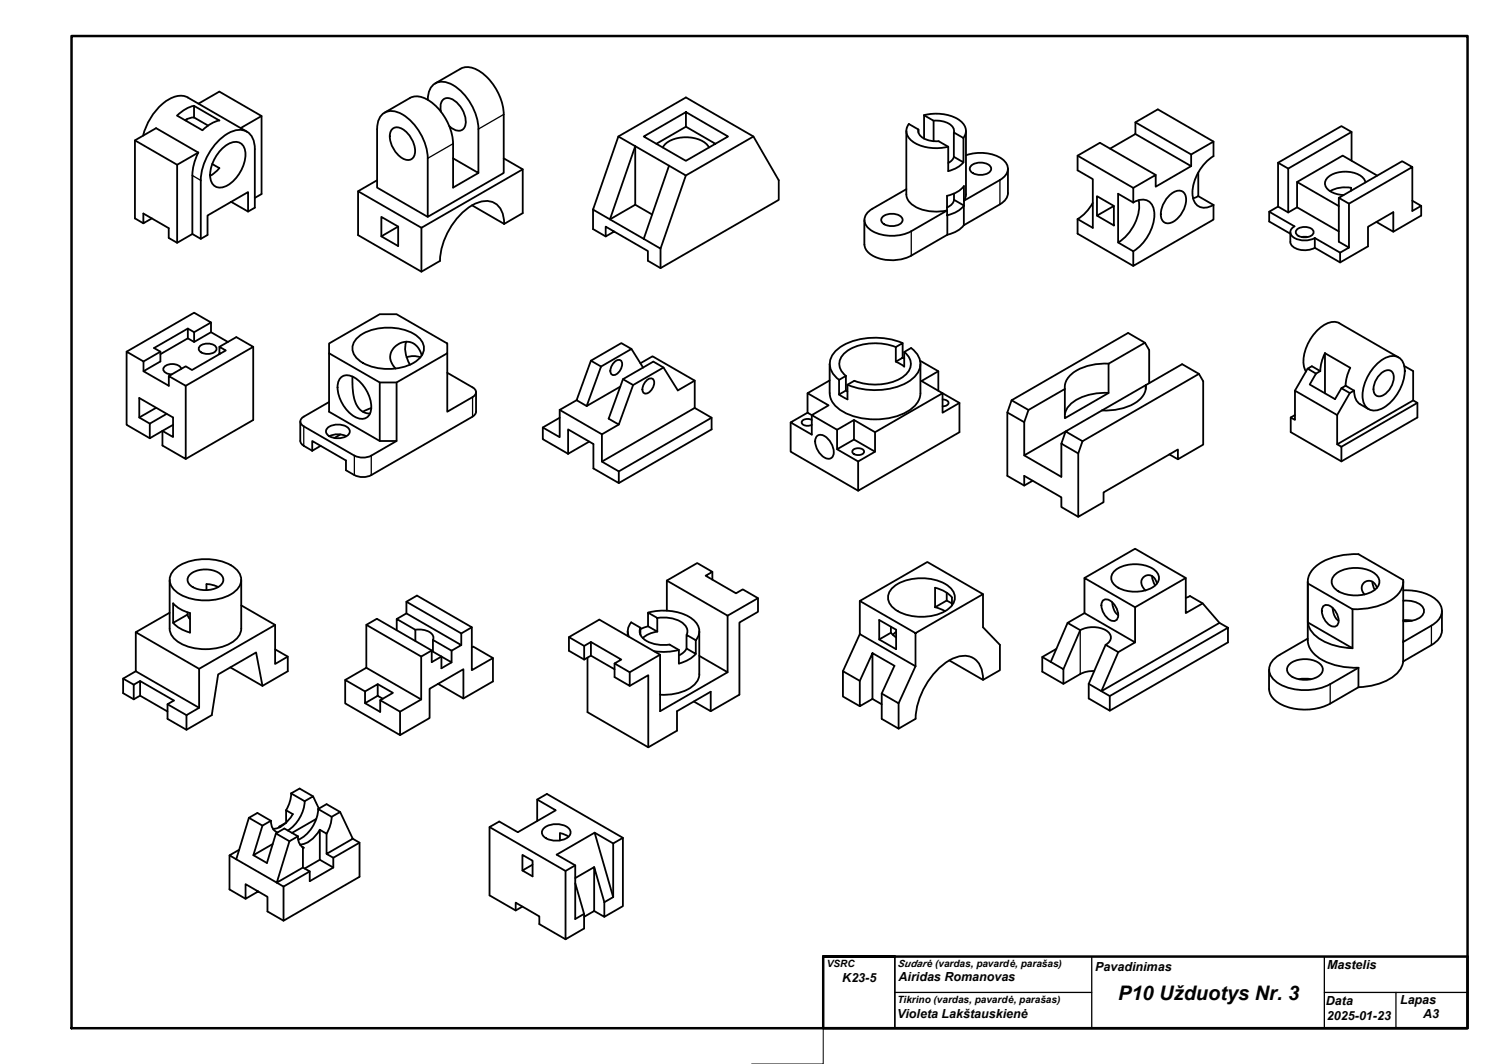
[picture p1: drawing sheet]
<svg xmlns="http://www.w3.org/2000/svg" width="420mm" height="297mm" viewBox="0 0 420 297" stroke-linecap="round" stroke-linejoin="round" font-family="sans-serif">
<!-- layer: MD_Visible -->
<g fill="none" stroke="#000" stroke-width=".51">
<path d="M37.7 39.2l11.8 6.8M52.1 33.3v.5M52.5 27.2l16.5 9.6M52.5 27.2a5.9 5.9 0 0 0-6.3 1.1 17.3 17.3 0 0 0-6.2 9.6M54.2 32.8l-1 .1-1.5 .6M54.2 29.5a9.9 9.9 0 0 0-4.7 2.8l7.1 4.1M54.2 32.8v-3.2l7.1 4M54.2 32.8l3.9 2.3M55.4 28.9l5.9-3.3 11.8 6.8v21.8l-1.9 1.1M61.3 33.6a9.9 9.9 0 0 0-4.7 2.7M73.1 32.4l-5.9 3.4M105.3 36v16.4l14.2 8.1"/>
<path d="M107.4 31.5l7.1-4.1a5.7 5.7 0 0 1 6.1 1.2 15.9 15.9 0 0 1 6 11.5v12.3l7-4.1M109.5 36.1a2.55 2.55 0 0 1 3.6 .4 7 7 0 0 1 2.6 7.1 2.1 2.1 0 0 1-3.3 .6 7.2 7.2 0 0 1-3.2-7.6zM119.5 27.9a4.5 4.5 0 0 1 3.2-5 8.9 8.9 0 0 1 7.5 4 15.5 15.5 0 0 1 3.5 9.1l-.1 12.3-7-4.1M121.6 23.3l7.1-4.1a5.7 5.7 0 0 1 6 1.2 15.8 15.8 0 0 1 6 11.5v16.4l-21.2 12.2v-16.3a15.3 15.3 0 0 0-8.1-12.8 4 4 0 0 0-6 3.5v1.1M123.2 31.2a2.79 2.79 0 0 1 1.6-3.8 6.2 6.2 0 0 1 5.2 5.3l.1 .8a2.3 2.3 0 0 1-1 2.7 2.3 2.3 0 0 1-2.9-.4l-.7-.6M172.7 38.1l18.9-10.9 18.9 10.9 7.1 12.2v5.5l-33.1 19.1-3.5-2.1v-2.7l-11.8-6.8v2.7l2.4-1.3M172.7 38.1l4.8 2.7-7.1 20.4-4.7-2.7zM191.6 31.3l-11.8 6.8 11.8 6.8 11.8-6.8-11.8-6.8v4.1l8.3 4.7M191.6 35.4l-8.2 4.7M210.5 38.1l-18.9 10.9M253.2 36.6v17.7a4.8 4.8 0 0 0 3.6 3.9 13.6 13.6 0 0 0 7.8 .6l-10 5.7a11.6 11.6 0 0 1-11.7-.5 3 3 0 0 1 0-5.2l10.3-6M253.9 34.6l2.7 1.6v.8"/>
<path d="M253.9 34.6a3.3 3.3 0 0 0 1 4.9 12.4 12.4 0 0 0 10 1.5M256.6 36.1a2.82 2.82 0 0 0 2.4 3l1.9 .3h1.3M258.1 38.7v-6.5l2.7 1.5v5.7M258.2 32.1a11.9 11.9 0 0 1 10.6 2.1 3.1 3.1 0 0 1 .3 4.3M260.8 33.7a6 6 0 0 1 5.5 1.9l.2 1.4M262.2 39.4l2.7 1.6v6.8l2.8-1.2 1.4-1.3M266.5 37l2.7 1.5v6.8l-2.7-1.5zM269.9 36.6v17.7l-.6 1.7 10-5.7M317.2 37.4l15.6 9M317.2 34.1l15.6 9M339 39.5l-15.6-9-6.2 3.6v3.3l-7.1 4.1M377.6 36.8l-17.7 10.3"/>
<path d="M53.7 49v16.3M55.4 42.6a14.9 14.9 0 0 0-1.7 6.4M55.4 42.6l-11.8-6.8-5.9 3.4v21.8l2.3 1.3M55.4 42.6l-5.9 3.4v21.8M59.3 45.8l2 1.1M61.3 46.9l-1.3 1.3-1.3 .9M62.1 41.5a4.8 4.8 0 0 1 4.7-1.7 3.7 3.7 0 0 1 1.7 4.3 10.6 10.6 0 0 1-5.8 8 2.91 2.91 0 0 1-3-.4 2.91 2.91 0 0 1-1-2.8 11.1 11.1 0 0 1 3.4-7.4zM64.6 56.4l4.7 2.7v-5.5l-11.3 6.6v5.4l-1.9 1.1-2.4-1.4-4.2 2.5-2.4-1.4v-2.7l-7.1-4.1v2.7l2.4-1.3M69.3 59.1l1.9-1.1v-16.4a4.6 4.6 0 0 0-3.8-5.3 10.1 10.1 0 0 0-8.1 5 16.2 16.2 0 0 0-3.2 9v16.4M100 53.4l17.7 10.2 28.3-16.3v12.2l-5.2 3M105.3 50.3l-5.3 3.1v12.2l17.7 10.2 5.2-3a19.4 19.4 0 0 1 10.1-16 5.1 5.1 0 0 1 7.8 4.4v1.3M131.9 57.3l8.9 5.2"/>
<path d="M140.7 44.2l5.3 3.1M165.7 58.5v5.5l3.5 2M177.5 57.2l4.7 2.7M185.2 41.2a7.6 7.6 0 0 1 7.4-2.8 6.6 6.6 0 0 1 5.5 2.8M186.9 46.3l-9.4-5.5v16.4l-7.1 4 9.4 5.5M186.9 46.3l4.7 2.7-7.1 20.4-4.7-2.7zM266.5 43.8l-.4 .7-1.2 1M266.5 55.8l2.8 1.6M266.5 54v1.8M266.5 55.8l-.5 1.2-1.4 .9M269.3 57.4a7.7 7.7 0 0 1-4.7 2.7M269.3 57.4v5.5"/>
<path d="M269.3 57.4v-5.4a7.8 7.8 0 0 1-4.7 2.7v10.8M269.9 43.3a11.3 11.3 0 0 1 10.7 1.7 3.2 3.2 0 0 1-1.3 5.2M271.3 46.3a4.1 4.1 0 0 1 5.5 .4 1.8 1.8 0 0 1-1.9 2l-1.3 .1a2.53 2.53 0 0 1-2.7-1.7zM281.6 47.1v6.8l-.2 1-.6 .9-1.5 1.2-10 5.9M301 43.5l15.6 9M305.3 56.6a12.1 12.1 0 0 1-4.3 4.6M311.2 57.5l-4.7-2.7v5.4M312.4 54.1l4.2 2.4v-4l6.3-3.7v3.3l9.9-5.7v-3.3l6.2-3.6v4.1a12.6 12.6 0 0 0-5.8 11.3 3.3 3.3 0 0 0 4.9 2.8l.9-.5v4.1l-22.4 12.9v-4l-4.2-2.5zM316.6 56.5a3.6 3.6 0 0 1 4.2-.4 3.6 3.6 0 0 1 1.7 3.8 13 13 0 0 1-5.9 10.2M318.1 55.9a12.4 12.4 0 0 1-5.7 11.8M322.9 48.8l-15.6-8.9-6.3 3.6v4l4.3 2.5v13.6l-4.3-2.4v4l15.6 9M326.6 54.7a3 3 0 0 1 4.2-.9 5.6 5.6 0 0 1-1.2 6.5 4 4 0 0 1-4.3 1.8 3.3 3.3 0 0 1-.8-3.8l1-2.3z"/>
<path d="M334.8 54.8l4.2 2.4M334.8 48.1v6.7M334.8 54.7l-1.5 .7M354.6 59.1v2.7l5.9 3.4M357 45.4l2.9 1.7v12.2M362.4 50.8l11.6 6.7M374 55.2v12.3l2.9 1.6-2.5 1.4-7.1-4.1M376.9 56.9v12.2M377.4 52.4v.8M377.5 52.4a8.6 8.6 0 0 0-5.9 1M377.6 44.9v-8.1l-2.9-1.6-17.7 10.2v12.3M381.4 50.9a4.9 4.9 0 0 0-4.8-2.9 6.9 6.9 0 0 0-6.1 2 2.39 2.39 0 0 0 1.4 3.6l1.6 .6 1.8 .3"/>
<path d="M384.7 49l-9.6-5.6-12.7 7.4v7.1M394.5 46.6l-17.6 10.3-2.9-1.7 17.7-10.2 2.8 1.6v12.3l2.5-1.4-2.5-1.5M397 57.5v2.7l-7.8 4.5M111.2 63.3l-4.7 2.7 4.7 2.7v-5.4l-4.7-2.8v5.5M117.7 63.6v12.2M184.5 69.4v5.5M241.5 61.4v6.8M246.6 60.5a4.1 4.1 0 0 1 5.5 .5 1.8 1.8 0 0 1-2 2l-1.3 .1a2.53 2.53 0 0 1-2.6-1.7zM264.6 65.5l-10 5.9a11.4 11.4 0 0 1-12.1-1 3.2 3.2 0 0 1-1-2.2M269.3 62.9a7.7 7.7 0 0 1-4.7 2.6M306.5 60.2l4.7-2.7v5.4zM360.5 64.8v2.7a3.5 3.5 0 0 0 3.8 2.4l1.9-.3 1.1-.4"/>
<path d="M361.6 63.2l-7-4.1 2.4-1.4 2.9 1.6 2.5-1.4 11.6 6.7M361.6 63.2a1.73 1.73 0 0 0-1.1 1.6 1.73 1.73 0 0 0 1.1 1.6 6.3 6.3 0 0 0 5.7 0M362.3 64.1a3.4 3.4 0 0 1 4.6 .3 1.57 1.57 0 0 1-1.8 1.8l-.6 .1a2.21 2.21 0 0 1-2.5-1.5zM363.6 66.2h1.7M367.3 66.4v2.8M374.4 70.5v2.8M384.5 62l4.7 2.7v-5.5l-7 4.1v5.5l-7.8 4.5-7.1-4.1M44.8 98.2l-4.7 2.7M52.5 91.7l-9.5 5.5 1.8 1v2.7l-4.7 2.7 7.1 4.1v-2.7l4.7 2.7v20.4l-6.5-3.7v-4.1l2.9-1.7M52.5 94.5v-2.8l1.7 1v2.8M54.2 92.7l4.7-2.7-4.7-2.7-18.8 10.9M55.8 96.6a3.4 3.4 0 0 1 4.6 .4 1.57 1.57 0 0 1-1.8 1.8h-.6a2.21 2.21 0 0 1-2.5-1.4z"/>
<path d="M58.9 90v2.7M61.3 98.9v-2.1l1.8 1-9.5 5.5-1.7-1-4.7 2.7M61.3 96.8l4.7-2.7 4.7 2.7-18.8 10.9M63.7 95.5l-4.8-2.8-4.7 2.8-1.7-1-7.7 4.4M70.7 96.8v20.4l-18.8 10.9M91.9 95.9l14.2-8.2h4.7l14.1 8.2v2.7l-14.1 8.2h-4.7l-14.2-8.2zM91.9 98.6v16.3l14.2 8.2M99.6 94.5a14 14 0 0 1 12.6-2.6 8.4 8.4 0 0 1 6 4.1 4.3 4.3 0 0 1-2.7 5.3 15.3 15.3 0 0 1-15.1-.6 3.9 3.9 0 0 1-.8-6.2zM113.5 95.4a7.8 7.8 0 0 0 1 6.4M113.6 99.8l2.2-.4 1.6 .4M117.8 99.2a4.3 4.3 0 0 0-5.9-3.5 4.1 4.1 0 0 0-1.4 7.2M124.9 98.6v16.3l7.1-4a1.44 1.44 0 0 0 1-1.4 1.44 1.44 0 0 0-1-1.4"/>
<path d="M176.4 97.4l-2.8-1.6-8.5 4.9M250.3 96.9l1.9-1.1v4.1l-1.9 1.1zM250.3 96.9a15.4 15.4 0 0 0-13.9 1.2 4 4 0 0 0-.1 6.8M252.2 99.9l.4 .2M252.2 95.8a19.5 19.5 0 0 0-17.7 1.3 5.1 5.1 0 0 0-.1 8.9M252.6 98.3a4 4 0 0 1-.1 6.7 15.2 15.2 0 0 1-13.8 1.3l-2 1.1M319.8 95.7l-10.1 5.8v8.2l-12.2 7.1v-8.2l-10.2 5.9-1.2 3.4v9.2l11.6-6.7-1.2 3.5 4.7 2.7M370.1 98.6l7.1 4.1-1 2.9-.3 2.1M370.1 98.6v11.2M370.1 98.6l-1 2.9-.3 2.1M390.7 99.8l-16.5-9.6a5.5 5.5 0 0 0-6.2 2 12.3 12.3 0 0 0-3.8 10l.6 1.5M40.1 103.6v-2.7l-4.7-2.7v20.4l6.4 3.8"/>
<path d="M41.8 118.3l-2.9-1.7v-5.5l9.4 5.5v5.4l-2.9-1.7-3.6 2.1M43.6 113.8l-4.7 2.8M46.6 115.5l-4.8 2.8v4.1M50.6 103a2.99 2.99 0 0 0-4.3-.9 1.16 1.16 0 0 0-.7 1.2 1.16 1.16 0 0 0 1.2 1l1.2 .2M83.9 117.7v5.7l.6 .8 2.7 1.6M91.6 119.4a4.6 4.6 0 0 1 5.9 .4 1.63 1.63 0 0 1-1.4 2.3 4.5 4.5 0 0 1-4.9-1 1.25 1.25 0 0 1 .4-1.7zM91.9 112.2l-7 4.1a1.43 1.43 0 0 0-1 1.4 1.43 1.43 0 0 0 1 1.3l14.1 8.2M95.4 105.2a3.6 3.6 0 0 1 4.4 .7 10.2 10.2 0 0 1 3.8 8.6 2.77 2.77 0 0 1-1.7 2.3 2.77 2.77 0 0 1-2.9-.5 10.2 10.2 0 0 1-4.6-9.1l.2-.8zM98.4 105.1a14.9 14.9 0 0 0 1.8 8.8 3.9 3.9 0 0 0 3.2 1.6M103.7 113.9l-2.3 1M106.1 106.8v16.3h4.7M110.8 106.8v16.3l-7.7 4.4-2.1 .2-2-.5"/>
<path d="M124.9 104.1l7.1 4M133 109.5l-.1 5.7-.9 1.1-28.3 16.3-2 .6-1.4-.1-1.3-.5M156.4 114.4l11.7 6.8 4.8-2.7M156.4 114.4v7.7l-4.8-2.8v3.3l7.1 4.1M156.4 116.6l-4.8 2.7M161.1 111.7l-4.7 2.7M167.9 102.3l-4 11.1 9.4-5.5M167.9 102.3l8.5-4.9 3.3 5.2M167.9 102.3l-2.8-1.6-4 11 2.8 1.7M171.7 101a1.17 1.17 0 0 1 1.6-.4 1.17 1.17 0 0 1 .4 1.6 2.62 2.62 0 0 1-2.7 2.4 2.62 2.62 0 0 1 .7-3.6zM178.9 101.4l3.4-1.9 11.8 6.8-4.7 2.7-4-6.4-2.9-1.6-8.5 4.9-4 11 2.9 1.6 4-11M180.7 106.2a1.17 1.17 0 0 1 1.6-.5 1.17 1.17 0 0 1 .4 1.6 2.62 2.62 0 0 1-2.8 2.5 2.62 2.62 0 0 1 .8-3.6z"/>
<path d="M185.4 102.6l-8.5 4.9-2.9-1.6M194.1 106.3v7.6l-26 15M194.1 113.9l4.7 2.7-25.9 15M198.8 116.6v3.3l-25.9 15M220.9 117.9v8.2l18.8 10.9M225.6 109.8v5.4l1.2 .7v5.4l-5.9-3.4 4.7-2.7M226.8 117.2l-1.4-.2a1.01 1.01 0 0 0-1.1 .2 1.01 1.01 0 0 0-.2 1.1l1.3 .6 1.4-.3M231.8 101.6v8.2a7.3 7.3 0 0 0 5.4 6 19.3 19.3 0 0 0 17.7-1.9 5.7 5.7 0 0 0 2.2-4.1v-8.2M233.8 120v5.4l5.9 3.4M234.4 106.1v4M236.3 105v4l-1.9 1.1M236.3 105l-1.9 1.1"/>
<path d="M236.3 109l.5 .4M236.7 107.4l.1 4.1-2.4-1.4M238.6 117.2v5.5l-4.8 2.7M250.3 101l2.3 1.3v-4l1.9-1.1a5.1 5.1 0 0 1 0 8.9 19.5 19.5 0 0 1-17.7 1.3M257 100.7l5.1 2.9v5.5M262.1 103.6l-4.7 2.8 5.9 3.4-18.8 10.9-5.9-3.5-4.8 2.8-7-4.1 4.7-2.7-5.9-3.4 6.2-3.6M263.3 111.5a1.19 1.19 0 0 1 1.6 1.3 1.84 1.84 0 0 1-1.6 .6M268 112.5l-4.7 2.7v-5.4l4.7 2.7v8.2l-28.3 16.3v-8.2l4.8-2.7v-5.4M281.4 115.2l4.7 2.7M282.6 111.7l4.7 2.8M307.8 114.6l-10.1 5.8 4.7 2.8M309.7 109.7a14.7 14.7 0 0 0-11 3.5l-1 1.6-.2 .9"/>
<path d="M309.7 101.5a14.6 14.6 0 0 0-11.1 3.6 4.4 4.4 0 0 0-1.1 3.5M320.1 107.5l-12.3 7.1M320.1 107.5v1.1M320.1 107.5a5.4 5.4 0 0 1-3.3 5.2 16.8 16.8 0 0 1-8.9 1.9M321 107v-9.3l-1.2-2-4.6-2.8-32.6 18.8-1.2 3.5v17.6l4.7 2.8 2.4-1.4M334.9 104.4l-32.5 18.8-1.2 3.4v17.7l7.1-4.1v-2.7l20.8-12v2.7l7-4.1v-17.7l-1.2-2-4.7-2.7-10.1 5.8M361.8 115.9l-1.2 .7M365.3 102.9l1.2-.7 2.3 1.4-1.2 .7zM365.3 102.9l-3.5 6.2M367.6 104.3l-1.7 3 7.1 4.1 1.7-3M373.5 115.9v8.1l1.2 .7v4.1M374.7 108.4l1.2-.7 2.4 1.4-1.2 .6z"/>
<path d="M377.1 109.7l-3.6 6.2M378.3 109.1l.1 1.4 .5 1.2a6.2 6.2 0 0 0 3.5 2.5M384.8 101.5a5.5 5.5 0 0 1 5.9-1.7 4.7 4.7 0 0 1 1.7 4.8 12.8 12.8 0 0 1-6.8 9.7 3.3 3.3 0 0 1-4.9-2.8 12.7 12.7 0 0 1 4.1-10zM385.4 104.6a2.55 2.55 0 0 1 3.3-.9 4.3 4.3 0 0 1-.6 5.1 3.5 3.5 0 0 1-3.3 1.8 2.55 2.55 0 0 1-.9-3.4l.6-1.4zM392.3 102.2l2.5 1.4v8.2l1.2 .7v4.1l-21.3 12.2-14.1-8.2v-4l1.2 .6v-8.1l11.7 6.8M394.8 111.8l-21.3 12.2M396 112.5l-21.3 12.2M87.2 125.8v-2.7l9.4 5.5v2.7l2.4 1.3M89.6 124.5l-2.4 1.3M92 121.8l1.3-.5 1.5-.1 2 .6M95.1 121.3l-1.7 1M164.6 123.3l-5.9 3.4"/>
<path d="M168.1 121.2v7.7l4.8 2.7v3.3l-7.1-4.1v-6.8l-7.1-4.1v6.8M228.3 121.7a2.33 2.33 0 0 1 3 .8 4.8 4.8 0 0 1 1.4 4.9 1.79 1.79 0 0 1-2.9 0 5.1 5.1 0 0 1-1.8-5.3zM238.3 125.7a2.16 2.16 0 0 1 3.1 .2 1.43 1.43 0 0 1-1.9 1.1 1.01 1.01 0 0 1-1.1-.2 1.01 1.01 0 0 1-.1-1.1zM238.6 122.7l5.9 3.4M286.1 135.6v-2.8l10.4 6v2.7l4.7 2.8M296.5 123.9v9.2l-10.4-6M326.7 126.9l2.4 1.3M48.6 159.1a14 14 0 0 1 12.6-2.6 8.4 8.4 0 0 1 6 4.2 4.3 4.3 0 0 1-2.7 5.2 15.3 15.3 0 0 1-15.1-.6 3.9 3.9 0 0 1-.8-6.2zM199 159.6v2.2M311.6 159.2a9.9 9.9 0 0 1 11 0 2.77 2.77 0 0 1 1.1 2.7 2.77 2.77 0 0 1-1.9 2.2 10.2 10.2 0 0 1-10.2-.6 2.61 2.61 0 0 1 0-4.3zM37.9 176.5v10.9l17.7 10.2M47.4 171.1l-9.5 5.4 17.7 10.2"/>
<path d="M47.4 161.9v13.6M47.4 175.5a6.1 6.1 0 0 0 4.9 4.9 14.6 14.6 0 0 0 13.7-2 4.1 4.1 0 0 0 1.4-2.9M48.4 173.9a9.3 9.3 0 0 0 4.7 2.7M52.4 171.5l.7 1.3M52.4 170.9v.7l-4 2.3v-5.5a9.3 9.3 0 0 0 4.7 2.7v5.5M53.2 160.3a7.1 7.1 0 0 1 8.8 .5 2.1 2.1 0 0 1-1.1 3.1 7.2 7.2 0 0 1-8.1-1 1.89 1.89 0 0 1 .4-2.6zM60.9 163.9l-1.5-.6-1.7-.2v1.6M67.4 169l9.5 5.5v10.9l3.5-2.1M67.4 161.9v13.6M76.9 174.5l-21.3 12.2v10.9l-3.5 2.1v4M102.3 174.4l15.4 8.9 2.9-1.7M110.8 175.9v-3.1l5.2 3v3.2"/>
<path d="M110.8 172.8l2.7-1.6v-3.2l3-1.7 15.3 8.8-2.9 1.7M113.5 171.2l15.4 8.9-2.7 1.6-5.3-3M113.5 168l15.4 8.8v3.3M116 175.8a4.9 4.9 0 0 1 5 1.7v1.2M120.9 178.7v3.2M131.8 175.1v12l5.9-3.4M158.9 177.9v3.8l4.3 2.4M165.1 179.2v3.8l-1.9 1.1v-3.8M175.3 176.2v1.4M178.9 177.2v-2l-2.6-1.5-.6 1.1-.3 1.2 .3 1.7M178.9 175.2a3.2 3.2 0 0 0 2.4 4.1l3.2 .7 2.6-.1M181 171l2.6 1.5v3.8l-2.6-1.5z"/>
<path d="M181.1 174.8l-2.2 .8M181.1 171a14.7 14.7 0 0 1 12.9 2.3 3.7 3.7 0 0 1 .4 5.4M183.6 176.3l-2 .6-2 1.2M183.6 172.5a9.1 9.1 0 0 1 7.7 1.9 2.47 2.47 0 0 1 .5 2.8M186.3 170.5v-8.4l17 9.8v15.8M186.3 162.1l8.5-4.9 4.2 2.4-1.9 1.1 8.5 4.9 1.9-1.1 4.3 2.5-8.5 4.9M187.1 180l2.6 1.4v3.9M191.8 177.2l2.6 1.5v3.8l-2.6-1.5zM195.3 176.2l.1 12a6 6 0 0 1-4.8 4.9l-3.4 .8-2.8 .1M211.8 167v3.8l-5.2 3v20.1l-8.1 4.7M240.2 167.8v9.2l15.6 9M240.2 177l-4.7 10.4"/>
<path d="M248.9 176.6l-3.3 1.9v-5.4l4.7 2.7v5.4l-4.7-2.7M248.9 175v1.6M248.9 176.6l1.4 1.3M249.2 164.3a13.1 13.1 0 0 1 11.7-2.5 6.8 6.8 0 0 1 5.8 4.6 4.8 4.8 0 0 1-3.6 4.7 14.3 14.3 0 0 1-13.2-1.1 3.6 3.6 0 0 1-.7-5.7zM250.3 176.4l-.9 .8M255.8 176.7l18.8-10.8-15.5-9-18.9 10.9 15.6 8.9v9.3M261.2 164.1v5.4M261.2 169.5l2.8 1.1M261.2 164.1a8.7 8.7 0 0 1 4.8 2.7l-.1 2.2M264.5 165.5v2.1M265.9 168.5l-1.4-.9-3.3 1.9M274.6 165.9v9.2l4.7 4.9v7.1l-4.7 2.7-9.4-5.4"/>
<path d="M298.2 173.9l-4.7 10.9M301.8 175.9l-3.6-2 4.8-2.7 14.1 8.1-4.7 2.8M301.8 175.9l-4.7 10.9M301.8 175.9a7.2 7.2 0 0 1 8.2 1 2.1 2.1 0 0 1-1.1 3.1M303 171.2v-9.8l14.1 8.1v9.8M303 161.4l14.1-8.2 14.2 8.2-14.2 8.1M308.2 167.6a2.17 2.17 0 0 1 2.9 .9 3.7 3.7 0 0 1 .8 4.6 2.17 2.17 0 0 1-2.9-.9 3.7 3.7 0 0 1-.8-4.6zM310.7 168.1l.6 2.4 1.1 1.2M321.8 160.8l.3 1.3 .6 1.3M323.2 162.9a2.47 2.47 0 0 0-3.1-2.2 2.26 2.26 0 0 0-.3 3.9l.2 .2M331.3 166.9l1.1-.5 3.6 2.1 4.7 5.4M331.3 161.4v9.8l4.7-2.7"/>
<path d="M343 175.2l-33 19.1-2.3-1.3 33-19.1 2.3 1.3v4.1l-33 19.1-5.9-3.4v-4.1M365.3 162.4v16.3a7.3 7.3 0 0 0 5.1 6.1 20.5 20.5 0 0 0 9.1 1.6M365.3 178.3l-7.8 4.5a4.5 4.5 0 0 0-2.7 5.3 8.9 8.9 0 0 0 7.2 4.4 15.5 15.5 0 0 0 9.6-1.5M365.4 162.9v10.9l12.4 7.2v-10.9M365.4 162.9l12.4 7.2M365.4 162.9a6.8 6.8 0 0 1 4.7-6.4 20.2 20.2 0 0 1 9.4-1.8l12.5 7.2a6.8 6.8 0 0 1-4.7 6.4 20.2 20.2 0 0 1-9.5 1.8M365.4 173.8a8 8 0 0 0 5.5 5.7l4 1.2 2.9 .3M369.8 169.1a2.17 2.17 0 0 1 2.8 1 3.7 3.7 0 0 1 .9 4.6 2.17 2.17 0 0 1-2.9-.9 3.7 3.7 0 0 1-.8-4.7zM372.3 169.7l.1 1.1a3.7 3.7 0 0 0 1.6 2.5M373.2 160.2a9.9 9.9 0 0 1 11 0 2.77 2.77 0 0 1 1.1 2.7 2.77 2.77 0 0 1-1.9 2.2 10.2 10.2 0 0 1-10.2-.5 2.61 2.61 0 0 1 0-4.4zM383.4 162.4l.1 .9 .6 1.4M384.7 164.1a2.13 2.13 0 0 0-2.2-2 2.13 2.13 0 0 0-2.1 2.1l.2 .8 .6 1"/>
<path d="M392 179.2v5.5M392 162.4v16.8M392 173.1l2.5 .2M392 167.7a5.9 5.9 0 0 1 5.7 2.2 2.67 2.67 0 0 1-2.5 3.2l-1.5 .3h-1.7M392 164.8a12.6 12.6 0 0 1 9.9 3.3 3.9 3.9 0 0 1-1.1 5.9l-8.8 5.2M402.8 170.6v5.4a5 5 0 0 1-2.9 4.1M37.4 191.1l-3-1.7v4.1l3 1.7M37.9 187.4l-3.5 2M39.1 190.1l-1.7 1v4.1M39.1 194.2l7.7 4.4M46.8 196.6l5.3 3.1M73.3 191.5l-1.8-9.4-10.6 6.2-1.7 11.4-7.1 4-5.3-3v-4.1l1.8-1-9.5-5.5v4.1l-1.7 1"/>
<path d="M76.9 181.3l3.5 2v4.1l-7.1 4.1-9-5.2M102 193l3.5-2v3.3l-3.5 2zM102 193l-5.6-3.2v6.6l15.4 8.8v-6.5l-5.6-3.2M102.3 186.4l15.4 8.9M105.5 191l4.3 2.4-3.6 2.1v3.2l-4.2-2.4M105.5 194.3l1.4 .8M117.7 183.3v12l-5.9 3.4M120.6 181.7l2.7 1.6v3.3l2.9-1.7M122.4 190.9l7.1 4.1v-8.2l-9.5 5.5v8.2l-8.2 4.7M126.2 181.7v3.2l-2.9-1.6-2.7 1.6v-3.3l-15.3-8.9-3 1.7v12l-5.9 3.4M131.8 180.7l.4-.2 5.5 3.2v6.5l-8.2 4.8M164.1 183.6v15.2l17 9.8 8-4.6v-5.4l9.4-5.5v5.5l-4.7-2.8"/>
<path d="M165.1 183l6.6 3.8M171.7 185.2v3.8l4.2 2.5v-3.8M175.9 191.5l5.2-3v20.1M184.4 182.8l-8.5 4.9-4.2-2.5 1.9-1.1-8.5-4.9-1.9 1.1-4.3-2.4 8.5-4.9 17 9.8v15.8l18.9-10.9-8-4.6M189.7 181.4a16.8 16.8 0 0 1-6.9 .4M191.8 181l-.8 1.1-1.3 .9M194.4 182.5a9.3 9.3 0 0 1-4.7 2.7M240.2 190.1l-4.7-2.7v7l4.7 2.8M243.7 182.3l-3.5 7.8v7.1l3.5-2.1v-12.8l6.2 3.6-3.6 7.7v7.1l4.7 2.7v-7.1l-4.7-2.7M243.7 195.1l2.6 1.5M255.8 186l-4.8 10.3M274.6 189.8a6 6 0 0 0-4-6.6 10.1 10.1 0 0 0-8.6 3.6 21.2 21.2 0 0 0-6.2 13.9"/>
<path d="M291.2 183.4v4.1l5.9 3.4 5.2-3 1.6-.4 1.8-.2M293.5 184.8l3.6 2v4.1M295.1 181.2l-3.9 2.2 2.3 1.4M308.9 180l3.5 2.1-4.7 10.9-3.6-2.1zM310 194.3v4.1M354.5 186.9v5.4a5.7 5.7 0 0 0 4.1 4.7 15.9 15.9 0 0 0 13-.6M360.4 185.3a7.1 7.1 0 0 1 8.8 .5 2.1 2.1 0 0 1-1.1 3.1 7.2 7.2 0 0 1-8.2-.9 1.89 1.89 0 0 1 .5-2.7zM362.9 189.6l1.6-.2 1.7 .2M379.5 186.4v5.5M379.5 186.4l-7.9 4.6M379.5 191.9l-7.9 4.5M392 184.6a8 8 0 0 1-5.5 5.8l-4 1.1-3 .3"/>
<path d="M399.9 180.1l-7.9 4.6M255.8 200.7l-4.8 2.7M64.1 238.8v9.5l4.5 2.6M66 239.9l13.2 7.6 7.3-4.2-1.9-1.1M66.8 237.2l-2.7 1.6 1.9 1.1M69.5 228.3l-3.5 11.6M73.3 230.5l-3.8-2.2 2.4-1.3 3.8 2.1-2.4 1.4-2.5 8.2M75.7 229.1l.2 1.4a2.61 2.61 0 0 0 1.7 1.9M77.1 232.7l3.8 2.2M78 230.8v.2M79.9 226.2l1.9 1.1a7.4 7.4 0 0 1-5.5 4.1M79.9 229.7l-1.9 1.1 .3 .1"/>
<path d="M79.9 226.2v3.5M81.3 221.5l-.2 2-1.2 2.7M83.2 233.5l.3 1.8 .6 .8 .8 .6M83.2 233.5l-2.3 1.4-3.6 11.5 7.3-4.2v-5.4l.3-.1-.6-.3M83.2 233.5l-3.8-2.2-2.3 1.4-2.5 8.2-3.8-2.2 5.4-3.1M85.1 223.7l2.4-1.4 1.6 3.4M85.1 223.7a10.5 10.5 0 0 1-4.7 8.1M87.5 222.3l-3.8-2.2-2.4 1.4 3.8 2.2M88.4 228.6l-6.8 3.9M88.9 225.9l3.7 2.1M88.9 225.9l2.3-1.4 3.8 2.2M88.9 225.8a10.2 10.2 0 0 1-5.6 8.6"/>
<path d="M89.3 231.7v8.3l3.8 2.2v-2.7M89.3 231.7l1.9 1M89.3 231.6a7.4 7.4 0 0 1-5.5 4.1M92.6 228l2.4-1.3 3.6 7.5-7.4 4.2v-5.7M92.7 228l-.3 2-1.2 2.7M98.6 234.2l1.8 1.1v9.5l-21.2 12.2v-9.5M100.4 235.3l-7.3 4.2-1.9-1.1M136.8 230.9l21.2 12.2 2.7-1.5M150.1 229.2v-6l2.7-1.6 21.2 12.3M150.1 223.2l5.2 3-10.6 6.1-5.2-3-2.7 1.6v19.1l7.3 4.2 1.8-1.1M152 231.2a5.6 5.6 0 0 1 7.2 .4 1.95 1.95 0 0 1-1.6 2.7 5.6 5.6 0 0 1-6-1.2 1.51 1.51 0 0 1 .4-1.9zM156.4 232.6v2"/>
<path d="M156.4 232.6l1.6 .5 .8 .5M166.1 232.5l5.2 3M72.1 248.9l-3.5 2v-4.1l6.1 3.6v4.1l4.5 2.5M89.3 240l-4.2 2.5M93.1 242.2l-6.6 3.8v-2.7M144.1 254.2v-2.2l6.6 3.8v2.2l7.3 4.2M148.8 241.4l-2.9 1.6 2.9 1.7v-4.4l-2.9-1.6v4.3M158 243.1v19.1l5.2-3v-4.1l-2.5-8.5M166 242.1l-5.3 3M168.8 251.9l-2.8-9.8v12.2l-2.8 1.7M168.8 251.9v4.1l-2.8-1.7M168.8 251.9l2.5-1.4-5.2-18-10.6 6.1 5.2 3v15l2.5-1.5"/>
<path d="M171.3 250.5v-15l2.7-1.6v19.1l-5.2 3"/>
</g>
<!-- layer: MD_Visible Narrow -->
<path d="M140.7 31.9l-7.1 4.1M53.7 49l2.4 1.4M126.6 40.1l-7.1 4.1M279.3 50.3v6.8M254.6 64.5v6.9M84.9 119v5.5M132 110.9v5.4M99 127.2v5.4M103.7 127.2v5.4M301.8 175.9v12.3M399.9 174.7v5.4M371.6 191v5.4" fill="none" stroke="#000" stroke-width=".36"/>
<!-- layer: 0 -->
<path d="M20 10.1h390v276.9h-390zM230 267h180v20h-180zM250 267h-20h20" fill="none" stroke="#000" stroke-width=".7"/>
<path d="M250 267v20M250 277.1h55M305 267v20M370 267v20M370 277.1h40M390 277.1v9.9" fill="none" stroke="#000" stroke-width=".36"/>
<path d="M230 287v10h-20" fill="none" stroke="#000" stroke-width=".28"/>
<text font-size="5.6" x="312.4" y="279.2">P10 Užduotys Nr. 3</text>
<g font-size="3.5">
<text x="235.3" y="274.2">K23-5</text>
<text x="251" y="273.8">Airidas Romanovas</text>
<text x="306" y="270.9">Pavadinimas</text>
<text x="370.8" y="270.5">Mastelis</text>
<text x="370.4" y="280.6">Data</text>
<text x="391.1" y="280.4">Lapas</text>
<text x="250.6" y="284.2">Violeta Lakštauskienė</text>
<text x="370.7" y="284.7">2025-01-23</text>
<text x="397.5" y="284.3">A3</text>
</g>
<g font-size="2.8">
<text x="250.8" y="270">Sudarė (vardas, pavardė, parašas)</text>
<text x="231" y="270.1">VSRC</text>
<text x="250.7" y="279.9">Tikrino (vardas, pavardė, parašas)</text>
</g>
</svg>
